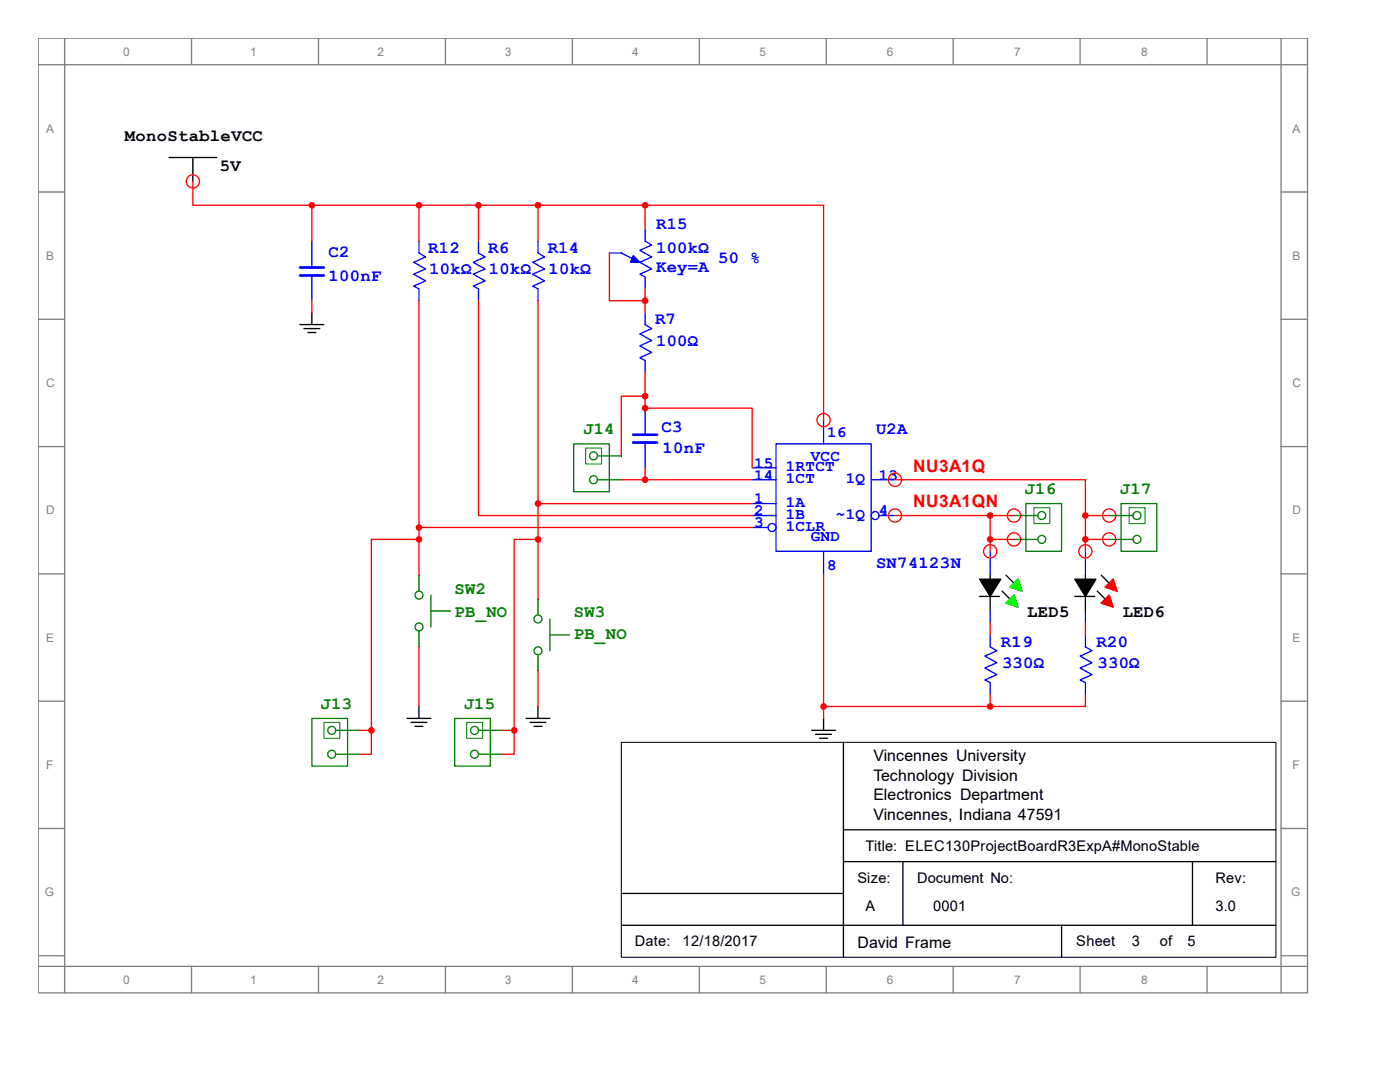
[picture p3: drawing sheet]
<svg xmlns="http://www.w3.org/2000/svg" width="279mm" height="216mm" viewBox="0 0 279 216" stroke-linecap="round" stroke-linejoin="round" font-family="sans-serif">
<g fill="none" stroke="#808080" stroke-width=".26">
<path d="M7.6 7.6h253.3v190.5h-253.3zM7.6 12.9h253.3M12.9 7.6v190.5M38.2 7.6v5.3M63.6 7.6v5.3M88.9 7.6v5.3M114.2 7.6v5.3M139.6 7.6v5.3M164.9 7.6v5.3M190.2 7.6v5.3M215.6 7.6v5.3M240.9 7.6v5.3"/>
<path d="M255.7 7.6v190.5M7.6 38.3h5.3M255.7 38.3h5.2M7.6 63.7h5.3M255.7 63.7h5.2M7.6 89.1h5.3M255.7 89.1h5.2M7.6 114.5h5.3M255.7 114.5h5.2M7.6 139.9h5.3M255.7 139.9h5.2M7.6 165.3h5.3"/>
<path d="M255.7 165.3h5.2M7.6 190.7h5.3M7.6 192.8h253.3M38.2 192.8v5.3M63.6 192.8v5.3M88.9 192.8v5.3M114.2 192.8v5.3M139.6 192.8v5.3M164.9 192.8v5.3M190.2 192.8v5.3M215.6 192.8v5.3M240.9 192.8v5.3"/>
<path d="M255.7 190.7h5.2"/>
</g>
<path d="M62.2 52.9v.5M62.2 55v2.6" fill="none" stroke="#00f" stroke-width=".26"/>
<path d="M59.9 53.4h4.7M59.9 55h4.7" fill="none" stroke="#00f" stroke-width=".53"/>
<path d="M62.2 57.6v2.4" fill="none" stroke="#00f" stroke-width=".26"/>
<path d="M62.2 48.1v4.8M154.9 88.6h19v21.4h-19z" fill="none" stroke="#00f" stroke-width=".26"/>
<path d="M59.9 64.8h4.7M60.7 65.6h3.1M61.5 66.4h1.5M62.2 62.4v2.4M162 145.7h4.7M162.8 146.5h3.1M163.6 147.3h1.6M164.4 143.4v2.3" fill="none" stroke="#000" stroke-width=".26"/>
<path d="M164.4 83.8v4.8" fill="none" stroke="#00f" stroke-width=".26"/>
<path d="M164.4 110v4.8" fill="none" stroke="#00f" stroke-width=".26"/>
<path d="M150.1 93.3h4.8" fill="none" stroke="#00f" stroke-width=".26"/>
<path d="M150.1 95.7h4.8" fill="none" stroke="#00f" stroke-width=".26"/>
<g fill="none" stroke="#00f" stroke-width=".26">
<path d="M150.1 105.3h3.2"/>
<circle cx="154.1" cy="105.3" r=".79"/>
</g>
<path d="M150.1 100.5h4.8" fill="none" stroke="#00f" stroke-width=".26"/>
<path d="M150.1 102.9h4.8" fill="none" stroke="#00f" stroke-width=".26"/>
<path d="M173.9 95.7h4.7" fill="none" stroke="#00f" stroke-width=".26"/>
<g fill="none" stroke="#00f" stroke-width=".26">
<path d="M124 50.5l3.7 1.8M128.7 48.1l1.4 .8-2.4 1.1 2.4 1.3-2.4 1 2.4 1.4-2.4 1 1 .5M175.4 102.9h3.2"/>
<circle cx="174.7" cy="102.9" r=".79"/>
</g>
<g fill="none" stroke="#f00" stroke-width=".26">
<circle cx="164.4" cy="83.8" r="1.32"/>
<circle cx="178.6" cy="95.7" r="1.32"/>
<circle cx="178.6" cy="102.9" r="1.32"/>
</g>
<path d="M126.4 51l1.3 1.3h-1.9z" fill="#00f" stroke="#00f" stroke-width=".26"/>
<path d="M128.7 55.2v2.4" fill="none" stroke="#00f" stroke-width=".26"/>
<path d="M121.6 50.5h2.4" fill="none" stroke="#00f" stroke-width=".26"/>
<path d="M128.7 45.7v2.4M128.7 64.8l1.4 .8-2.4 1 2.4 1.3-2.4 1.1 2.4 1.3-2.4 1.1 1 .5" fill="none" stroke="#00f" stroke-width=".26"/>
<path d="M128.7 62.4v2.4" fill="none" stroke="#00f" stroke-width=".26"/>
<path d="M128.7 71.9v2.4M128.7 86.2v.5M128.7 88.3v2.7" fill="none" stroke="#00f" stroke-width=".26"/>
<path d="M126.4 86.7h4.7M126.4 88.3h4.7" fill="none" stroke="#00f" stroke-width=".53"/>
<path d="M128.7 91v2.3" fill="none" stroke="#00f" stroke-width=".26"/>
<path d="M107.4 50.5l1.3 .8-2.4 1 2.4 1.4-2.4 1 2.4 1.3-2.4 1.1 1.1 .5M128.7 81.4v4.8" fill="none" stroke="#00f" stroke-width=".26"/>
<circle cx="128.7" cy="81.4" r=".53" fill="#f00" stroke="#f00" stroke-width=".26"/>
<path d="M107.4 48.1v2.4" fill="none" stroke="#00f" stroke-width=".26"/>
<path d="M95.5 50.5l1.3 .8-2.4 1 2.4 1.4-2.4 1 2.4 1.3-2.4 1.1 1.1 .5M107.4 57.6v2.4" fill="none" stroke="#00f" stroke-width=".26"/>
<path d="M95.5 48.1v2.4" fill="none" stroke="#00f" stroke-width=".26"/>
<path d="M83.6 50.5l1.3 .8-2.3 1 2.3 1.4-2.3 1 2.3 1.3-2.3 1.1 1 .5M95.5 57.6v2.4" fill="none" stroke="#00f" stroke-width=".26"/>
<path d="M83.6 48.1v2.4" fill="none" stroke="#00f" stroke-width=".26"/>
<path d="M83.6 57.6v2.4M197.6 129.1l1.3 .8-2.3 1 2.3 1.3-2.3 1.1 2.3 1.3-2.3 1.1 1 .5" fill="none" stroke="#00f" stroke-width=".26"/>
<path d="M197.6 126.7v2.4" fill="none" stroke="#00f" stroke-width=".26"/>
<path d="M197.6 136.2v2.4M216.6 129.1l1.3 .8-2.3 1 2.3 1.3-2.3 1.1 2.3 1.3-2.3 1.1 1 .5" fill="none" stroke="#00f" stroke-width=".26"/>
<path d="M216.6 126.7v2.4" fill="none" stroke="#00f" stroke-width=".26"/>
<path d="M216.6 136.2v2.4" fill="none" stroke="#00f" stroke-width=".26"/>
<path d="M214.5 115.6h4.2l-2.1 3.4z" fill="#000" stroke="#000" stroke-width=".26"/>
<path d="M214.5 119h4M216.6 114.8v7.1M219 118l1.6 1.5M219.8 114.8l1.6 1.6M221.4 118.7l.8 2.4-2.4-.8zM222.2 115.6l.7 2.4-2.3-.8z" fill="none" stroke="#000" stroke-width=".26"/>
<g fill="#f00" stroke="#f00" stroke-width=".26">
<path d="M222.2 115.6l.7 2.4-2.3-.8z"/>
<path d="M221.4 118.7l.8 2.4-2.4-.8z"/>
</g>
<path d="M216.6 110v4.8" fill="none" stroke="#00f" stroke-width=".26"/>
<path d="M216.6 121.9v2.4" fill="none" stroke="#00f" stroke-width=".26"/>
<circle cx="216.6" cy="110" r="1.32" fill="none" stroke="#f00" stroke-width=".26"/>
<path d="M195.5 115.6h4.2l-2.1 3.4z" fill="#000" stroke="#000" stroke-width=".26"/>
<path d="M195.5 119h4M197.6 114.8v7.1M200 118l1.6 1.5M200.8 114.8l1.6 1.6M202.4 118.7l.8 2.4-2.4-.8zM203.2 115.6l.7 2.4-2.3-.8z" fill="none" stroke="#000" stroke-width=".26"/>
<g fill="#0f0" stroke="#0f0" stroke-width=".26">
<path d="M203.2 115.6l.7 2.4-2.3-.8z"/>
<path d="M202.4 118.7l.8 2.4-2.4-.8z"/>
</g>
<path d="M197.6 110v4.8" fill="none" stroke="#00f" stroke-width=".26"/>
<path d="M197.6 121.9v2.4" fill="none" stroke="#00f" stroke-width=".26"/>
<circle cx="197.6" cy="110" r="1.32" fill="none" stroke="#f00" stroke-width=".26"/>
<g fill="#f00" stroke="#f00" stroke-width=".26">
<circle cx="164.4" cy="141" r=".53"/>
<circle cx="197.6" cy="141" r=".53"/>
</g>
<g fill="none" stroke="#008000" stroke-width=".26">
<path d="M223.7 100.5h7.2v9.5h-7.2zM223.7 102.9h2.4M223.7 107.6h2.4"/>
<circle cx="226.9" cy="107.6" r=".79"/>
<circle cx="226.9" cy="102.9" r=".79"/>
</g>
<path d="M225.3 101.3h3.2v3.2h-3.2z" fill="none" stroke="#008000" stroke-width=".2"/>
<path d="M221.4 102.9h2.3" fill="none" stroke="#008000" stroke-width=".26"/>
<g fill="none" stroke="#008000" stroke-width=".26">
<path d="M204.7 100.5h7.2v9.5h-7.2zM204.7 107.6h2.4M204.7 102.9h2.4M221.4 107.6h2.3"/>
<circle cx="207.9" cy="107.6" r=".79"/>
<circle cx="207.9" cy="102.9" r=".79"/>
</g>
<g fill="none" stroke="#f00" stroke-width=".26">
<circle cx="221.4" cy="102.9" r="1.32"/>
<circle cx="221.4" cy="107.6" r="1.32"/>
</g>
<g fill="#f00" stroke="#f00" stroke-width=".26">
<circle cx="216.6" cy="107.6" r=".53"/>
<circle cx="216.6" cy="102.9" r=".53"/>
</g>
<path d="M206.3 101.3h3.2v3.2h-3.2z" fill="none" stroke="#008000" stroke-width=".2"/>
<path d="M202.4 102.9h2.3" fill="none" stroke="#008000" stroke-width=".26"/>
<g fill="none" stroke="#008000" stroke-width=".26">
<path d="M202.4 107.6h2.3M107.4 121.9v.8M107.4 130.7v.7M109.7 123.5v6.4M109.7 126.7h4"/>
<circle cx="107.4" cy="123.5" r=".79"/>
<circle cx="107.4" cy="129.9" r=".79"/>
</g>
<g fill="none" stroke="#f00" stroke-width=".26">
<circle cx="202.4" cy="107.6" r="1.32"/>
<circle cx="202.4" cy="102.9" r="1.32"/>
</g>
<g fill="#f00" stroke="#f00" stroke-width=".26">
<circle cx="197.6" cy="107.6" r=".53"/>
<circle cx="197.6" cy="102.9" r=".53"/>
<circle cx="128.7" cy="60" r=".53"/>
</g>
<path d="M107.4 119.5v2.4" fill="none" stroke="#008000" stroke-width=".26"/>
<g fill="none" stroke="#008000" stroke-width=".26">
<path d="M107.4 131.4v2.4M90.7 143.4h7.2v9.5h-7.2zM95.5 145.7h2.4M95.5 150.5h2.4"/>
<circle cx="94.7" cy="145.7" r=".79"/>
<circle cx="94.7" cy="150.5" r=".79"/>
</g>
<path d="M93.1 144.1h3.2v3.2h-3.2z" fill="none" stroke="#008000" stroke-width=".2"/>
<path d="M97.9 145.7h2.3" fill="none" stroke="#008000" stroke-width=".26"/>
<g fill="none" stroke="#008000" stroke-width=".26">
<path d="M62.2 143.4h7.2v9.5h-7.2zM67 150.5h2.4M67 145.7h2.4M97.9 150.5h2.3"/>
<circle cx="66.2" cy="145.7" r=".79"/>
<circle cx="66.2" cy="150.5" r=".79"/>
</g>
<path d="M64.6 144.1h3.2v3.2h-3.2z" fill="none" stroke="#008000" stroke-width=".2"/>
<path d="M69.4 145.7h2.3" fill="none" stroke="#008000" stroke-width=".26"/>
<g fill="none" stroke="#008000" stroke-width=".26">
<path d="M114.5 88.6h7.1v9.5h-7.1zM119.2 91h2.4M119.2 95.7h2.4M69.4 150.5h2.3"/>
<circle cx="118.4" cy="91" r=".79"/>
<circle cx="118.4" cy="95.7" r=".79"/>
</g>
<path d="M116.9 89.4h3.2v3.2h-3.2z" fill="none" stroke="#008000" stroke-width=".2"/>
<path d="M121.6 91h2.4" fill="none" stroke="#008000" stroke-width=".26"/>
<g fill="none" stroke="#008000" stroke-width=".26">
<path d="M121.6 95.7h2.4M83.6 117.2v.8M86 118.7v6.4M83.6 125.9v.8M86 121.9h4"/>
<circle cx="83.6" cy="118.7" r=".79"/>
<circle cx="83.6" cy="125.1" r=".79"/>
</g>
<g fill="#f00" stroke="#f00" stroke-width=".26">
<circle cx="128.7" cy="95.7" r=".53"/>
<circle cx="128.7" cy="79.1" r=".53"/>
<circle cx="95.5" cy="41" r=".53"/>
<circle cx="107.4" cy="41" r=".53"/>
<circle cx="128.7" cy="41" r=".53"/>
<circle cx="83.6" cy="41" r=".53"/>
<circle cx="62.2" cy="41" r=".53"/>
<circle cx="83.6" cy="105.3" r=".53"/>
<circle cx="107.4" cy="100.5" r=".53"/>
<circle cx="107.4" cy="107.6" r=".53"/>
</g>
<g fill="none" stroke="#f00" stroke-width=".26">
<path d="M38.5 36.2v4.8h23.7M62.2 41h66.5M62.2 41v7.1M83.6 41v7.1M95.5 41v7.1M107.4 41v7.1M121.6 50.5v9.5h7.1M128.7 41h35.7v42.8M128.7 41v4.7M128.7 57.6v4.8M62.2 60v2.4M83.6 60v45.3h66.5"/>
<path d="M95.5 60v42.9h54.6M107.4 60v59.5M128.7 74.3v7.1h21.4v11.9M128.7 79.1h-4.7v11.9M124 95.7h26.1M128.7 93.3v2.4M178.6 95.7h38v7.2M107.4 100.5h42.7M164.4 114.8v28.6M178.6 102.9h23.8M197.6 102.9v7.1M197.6 107.6h4.8"/>
<path d="M216.6 102.9v7.1M216.6 107.6h4.8M216.6 102.9h4.8M107.4 133.8v7.2M197.6 124.3v2.4M197.6 138.6v2.4M216.6 138.6v2.4h-19M216.6 124.3v2.4M164.4 141h33.2"/>
<circle cx="38.5" cy="36.2" r="1.32"/>
</g>
<path d="M124 148.1h130.6v42.9h-130.6z" fill="none" stroke="#000" stroke-width=".2"/>
<g fill="none" stroke="#000" stroke-width=".26">
<path d="M33.7 31.4h9.5M38.5 31.4v4.8M81.2 143.4h4.8M82 144.1h3.2M82.8 144.9h1.6M83.6 141v2.4M105 143.4h4.7M105.8 144.1h3.2M106.6 144.9h1.6M107.4 141v2.4M168.3 148.1v42.9M124 178.3h44.3"/>
<path d="M168.3 165.6h86.3M168.3 171.9h86.3M180.2 171.9v12.7M238 171.9v12.7M124 184.6h130.6M211.9 184.6v6.4"/>
</g>
<path d="M83.6 114.8v2.4" fill="none" stroke="#008000" stroke-width=".26"/>
<path d="M83.6 126.7v2.4" fill="none" stroke="#008000" stroke-width=".26"/>
<g fill="#f00" stroke="#f00" stroke-width=".26">
<circle cx="102.6" cy="145.7" r=".53"/>
<circle cx="74.1" cy="145.7" r=".53"/>
<circle cx="83.6" cy="107.6" r=".53"/>
</g>
<path d="M83.6 107.6h-9.5v38.1M83.6 105.3v9.5M107.4 107.6h-4.8v38.1M83.6 129.1v11.9M71.7 145.7h2.4M74.1 145.7v4.8h-2.4M100.2 145.7h2.4M102.6 145.7v4.8h-2.4" fill="none" stroke="#f00" stroke-width=".26"/>
<g font-size="3.4">
<text x="24.9" y="28.2">MonoStableVCC</text>
<text x="43.9" y="34">5V</text>
<text x="205" y="123.2">LED5</text>
<text x="224.1" y="123.2">LED6</text>
</g>
<g font-size="3.4" fill="#00f">
<text x="130.9" y="45.7">R15</text>
<text x="65.6" y="51.2">C2</text>
<text x="85.5" y="50.4">R12</text>
<text x="97.4" y="50.4">R6</text>
<text x="109.3" y="50.4">R14</text>
<text x="130.9" y="50.4">100kΩ</text>
<text x="143.3" y="52.5">50 %</text>
<text x="65.6" y="56">100nF</text>
<text x="85.7" y="54.7">10kΩ</text>
<text x="97.6" y="54.7">10kΩ</text>
<text x="109.5" y="54.7">10kΩ</text>
<text x="130.9" y="54.3">Key=A</text>
<text x="130.7" y="64.7">R7</text>
<text x="130.9" y="69">100Ω</text>
<text x="132" y="86.1">C3</text>
<text x="174.8" y="86.7">U2A</text>
<text x="132.2" y="90.4">10nF</text>
<text x="174.8" y="113.4">SN74123N</text>
<text x="199.8" y="129">R19</text>
<text x="218.8" y="129">R20</text>
<text x="200" y="133.3">330Ω</text>
<text x="219" y="133.3">330Ω</text>
</g>
<g font-size="3.4" fill="#008000">
<text x="116.4" y="86.7">J14</text>
<text x="204.5" y="98.6">J16</text>
<text x="223.5" y="98.6">J17</text>
<text x="90.7" y="118.4">SW2</text>
<text x="90.7" y="123.2">PB_NO</text>
<text x="114.5" y="123.2">SW3</text>
<text x="114.5" y="127.4">PB_NO</text>
<text x="64" y="141.4">J13</text>
<text x="92.5" y="141.4">J15</text>
</g>
<g font-size="3.4" fill="#f00">
<text x="182.2" y="94.1">NU3A1Q</text>
<text x="182.2" y="101.2">NU3A1QN</text>
</g>
<g font-size="3.2" fill="#00f">
<text x="165.1" y="87.2">16</text>
<text x="150.5" y="93.3">15</text>
<text x="150.5" y="95.7">14</text>
<text x="156.8" y="94">1RTCT</text>
<text x="161.8" y="92">VCC</text>
<text x="175.4" y="95.7">13</text>
<text x="150.5" y="100.5">1</text>
<text x="156.8" y="96.4">1CT</text>
<text x="156.8" y="101.1">1A</text>
<text x="168.8" y="96.4">1Q</text>
<text x="150.5" y="105.2">3</text>
<text x="150.5" y="102.8">2</text>
<text x="156.8" y="105.9">1CLR</text>
<text x="156.8" y="103.5">1B</text>
<text x="161.8" y="107.9">GND</text>
<text x="166.8" y="103.5">~1Q</text>
<text x="175.4" y="102.8">4</text>
<text x="165.1" y="113.7">8</text>
</g>
<g font-size="3.2">
<text x="174.3" y="151.8">Vincennes University</text>
<text x="174.3" y="155.7">Technology Division</text>
<text x="174.3" y="159.7">Electronics Department</text>
<text x="174.3" y="163.7">Vincennes, Indiana 47591</text>
<text x="171.1" y="189.1">David Frame</text>
</g>
<g font-size="2.9">
<text x="172.7" y="169.8">Title: ELEC130ProjectBoardR3ExpA#MonoStable</text>
<text x="171.1" y="176.1">Size:</text>
<text x="183" y="176.1">Document No:</text>
<text x="242.6" y="176.1">Rev:</text>
<text x="172.7" y="181.7">A</text>
<text x="186.2" y="181.7">0001</text>
<text x="242.6" y="181.7">3.0</text>
<text x="126.7" y="188.8">Date:</text>
<text x="136.2" y="188.8">12/18/2017</text>
<text x="214.8" y="188.8">Sheet</text>
<text x="225.9" y="188.8">3</text>
<text x="231.5" y="188.8">of</text>
<text x="237" y="188.8">5</text>
</g>
<g font-size="2.4" fill="#808080">
<text x="24.6" y="11.1">0</text>
<text x="50" y="11.1">1</text>
<text x="75.4" y="11.1">2</text>
<text x="100.8" y="11.1">3</text>
<text x="126.2" y="11.1">4</text>
<text x="151.6" y="11.1">5</text>
<text x="177" y="11.1">6</text>
<text x="202.4" y="11.1">7</text>
<text x="227.8" y="11.1">8</text>
<text x="9.2" y="26.5">A</text>
<text x="258" y="26.5">A</text>
<text x="9.2" y="51.9">B</text>
<text x="258" y="51.9">B</text>
<text x="9.2" y="77.3">C</text>
<text x="258" y="77.3">C</text>
<text x="9.2" y="102.7">D</text>
<text x="258" y="102.7">D</text>
<text x="9.2" y="128.1">E</text>
<text x="258" y="128.1">E</text>
<text x="9.2" y="153.5">F</text>
<text x="258" y="153.5">F</text>
<text x="8.9" y="178.9">G</text>
<text x="257.7" y="178.9">G</text>
<text x="24.6" y="196.3">0</text>
<text x="50" y="196.3">1</text>
<text x="75.4" y="196.3">2</text>
<text x="100.8" y="196.3">3</text>
<text x="126.2" y="196.3">4</text>
<text x="151.6" y="196.3">5</text>
<text x="177" y="196.3">6</text>
<text x="202.4" y="196.3">7</text>
<text x="227.8" y="196.3">8</text>
</g>
</svg>
